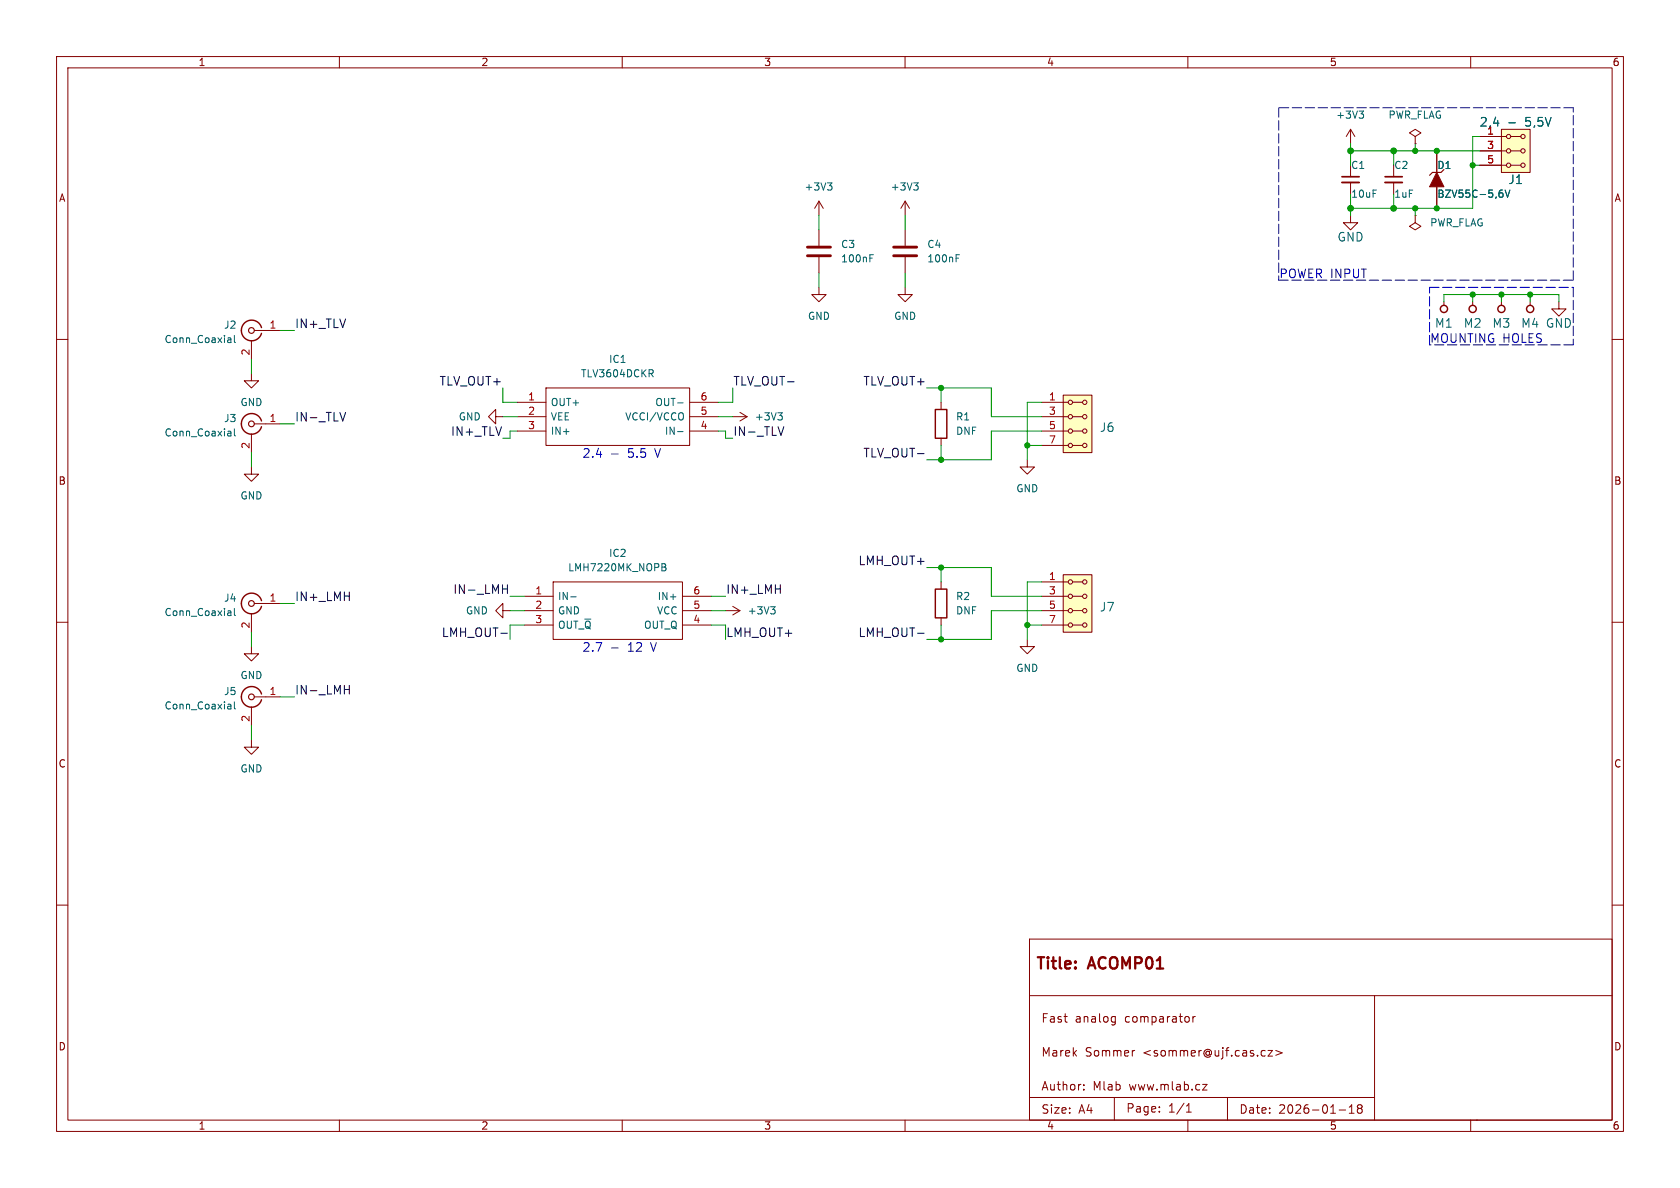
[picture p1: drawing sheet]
<svg xmlns="http://www.w3.org/2000/svg" width="297mm" height="210mm" viewBox="0 0 297 210" stroke-linecap="round" stroke-linejoin="round" font-family="sans-serif">
<g fill="none" stroke="#840000" stroke-width=".18">
<path d="M10 10h277v190h-277zM12 12h273v186h-273zM60 10v2M110 10v2M160 10v2M210 10v2M260 10v2M250.2 38.1v1.3l1 .6-1 .6-1-.6 1-.6M250.2 38.1h.1M255.3 53.3v.7M260.3 53.3v.7M265.4 53.3v.7"/>
<path d="M270.5 53.3v.7M10 60h2M285 60h2M10 110h2M285 110h2M10 160h2M182 166h103v32h-103zM182 176h103M196.7 179.7l.5 .1M197.2 179.7v1.2l-.3 .3M210.2 179.8v.8M210.9 179.7v1"/>
<path d="M211.3 179.7l-.3 .1-.1 .2M243 176v22M285 160h2M60 198v2M110 198v2M160 198v2M182 194h61M191.6 192.6v.1M191.6 191.8v.1M197 194v4M197.2 180.6l-.5 .1M200.6 185.7l-.3 .1"/>
<path d="M205 196.5v.1M205 195.7v.1M209.7 196.6h.9M209.7 195.5l.5-.4v1.5M210 198v2M212.6 191.7h.8l-.8 1h.8M217 194v4M223.5 185.7l.2 .1M223.7 186.6l-.2 .1M224.2 185.7h.8l-.8 1h.8M225.5 185.7l1.2 .4-1.2 .5M236.7 196.2h1.2"/>
<path d="M238.5 196.8h.9M238.5 195.7l.5-.4v1.5M240.2 195.9l-.2 .3v.5l.2 .1 .5-.1 .1-.2-.1-.4-.2-.2M240.2 195.9l-.2-.2 .2-.4 .5 .1 .1 .2-.3 .3M240.2 195.9h.3M260 198v2M261 198h.1"/>
</g>
<g fill="none" stroke="#840000" stroke-width=".25">
<circle cx="255.3" cy="54.6" r=".63"/>
<circle cx="260.3" cy="54.6" r=".63"/>
<circle cx="265.4" cy="54.6" r=".63"/>
<circle cx="270.5" cy="54.6" r=".63"/>
</g>
<path d="M265.4 22.9h5.1v7.6h-5.1z" fill="#ffffc2"/>
<g fill="none" stroke="#840000" stroke-width=".18">
<path d="M144.8 35.6v2.5M144.8 35.6l-.8 1.2M144.8 35.6l.7 1.2M160 35.6l-.7 1.2M160 35.6l.8 1.2M160 35.6v2.5M238.8 22.9l-.8 1.2M238.8 22.9l.7 1.2M238.8 22.9v2.5M238.8 29.2v2M238.8 32.3v2M250.2 24.1l1-.6-1-.6-1 .6 1 .6v1.3"/>
<path d="M250.2 25.4h.1M254 26.7v3.8M254 33v3.8M261.6 24.1h4.7M261.6 26.7h4.7M261.6 29.2h4.7M265.4 22.9h5.1v7.6h-5.1zM267.1 24.1h1.8M267.1 26.7h1.8M267.1 29.2h1.8M45 58.4h4.5M144.8 50.8v1.3h1.2l-1.2 1.2-1.3-1.2h1.3"/>
<path d="M144.8 40.6v2.8M144.8 45.5v2.8M160 50.8v1.3h1.3l-1.3 1.2-1.3-1.2h1.3M160 40.6v2.8M160 45.5v2.8M275.6 53.3v1.3h1.3l-1.3 1.3-1.3-1.3h1.3M44.4 66v1.3h-1.2l1.2 1.3 1.3-1.3h-1.3M44.4 60.2v3.3M44.4 76.7v3.3M45 74.9h4.5M129.5 73.7h2.6M130.8 72.9l1.3 .8"/>
<path d="M132.1 73.7l-1.3 .7M166.4 71.1v1.3M166.4 77.5v1.2M44.4 82.6v1.2h-1.2l1.2 1.3 1.3-1.3h-1.3M44.4 114.3v1.3h-1.2l1.2 1.2 1.3-1.2h-1.3M44.4 108.5v3.3M45 106.7h4.5M128.3 108h2.5M129.5 107.2l1.3 .8M130.8 108l-1.3 .7M166.4 102.9v1.2M166.4 109.2v1.3"/>
<path d="M181.6 113v1.3h1.3l-1.3 1.3-1.3-1.3h1.3M44.4 130.8v1.3h-1.2l1.2 1.3 1.3-1.3h-1.3M44.4 125v3.3M45 123.2h4.5"/>
<circle cx="266.7" cy="29.2" r=".38"/>
<circle cx="266.7" cy="24.1" r=".38"/>
<circle cx="266.7" cy="26.7" r=".38"/>
<circle cx="269.2" cy="24.1" r=".38"/>
<circle cx="269.2" cy="29.2" r=".38"/>
<circle cx="269.2" cy="26.7" r=".38"/>
</g>
<g fill="none" stroke="#006464" stroke-width=".18">
<path d="M240.3 19.6h.8l-.5 .5M146.3 32.3h.8l-.4 .5M146.8 32.8l.3 .3v.3l-.3 .2M161.5 32.3h.8l-.4 .5M162.1 32.8l.2 .3v.3l-.2 .2M240.8 20.1l.3 .3v.3l-.3 .2M265.4 33.6h.2M265.5 34.1l.2 .2v.3l-.2 .3M266.1 33.6l.4 1.3 .4-1.3M266.7 21.7h1.2M40.4 59.7h.2l.2 .2v.7M41.4 59.3v1.1l.2 .2"/>
<path d="M153.8 45.6h.4M153.8 45h.6M169 45.6h.4M169 45h.6M40.4 76.2h.2l.2 .2v.7M40.8 77l-.4 .1M40.8 76.5l-.4 .1M40.8 60.5l-.4 .1M40.8 60l-.4 .1M41.4 75.8v1.1l.2 .2M137.5 73h.8l-.4 .5M138.1 73.5l.2 .2v.3l-.2 .2"/>
<path d="M40.4 108h.2l.2 .2v.6M40.8 108.8h-.4M40.8 108.3h-.4M41.4 107.6v1l.2 .2M136.2 107.3h.8l-.4 .4M136.8 107.7l.2 .3v.3l-.2 .2M40.4 124.5h.2l.2 .2v.6M40.8 125.3h-.4M40.8 124.8h-.4M41.4 124.1v1.1l.2 .1"/>
</g>
<path d="M237.2 31.2h3.1" fill="none" stroke="#840000" stroke-width=".3"/>
<path d="M237.2 32.3h3.1" fill="none" stroke="#840000" stroke-width=".33"/>
<path d="M42.7 58.4a1.81 1.81 0 0 0 1.5 1.8 1.81 1.81 0 0 0 2-1.3M46.2 57.9a1.81 1.81 0 0 0-2-1.3 1.81 1.81 0 0 0-1.5 1.8M42.7 74.9a1.81 1.81 0 0 0 1.5 1.8 1.81 1.81 0 0 0 2-1.3M46.2 74.4a1.81 1.81 0 0 0-2-1.3 1.81 1.81 0 0 0-1.5 1.8M165.4 72.4h2v5.1h-2zM42.7 106.7a1.81 1.81 0 0 0 1.5 1.8 1.81 1.81 0 0 0 2-1.3M46.2 106.2a1.81 1.81 0 0 0-2-1.3 1.81 1.81 0 0 0-1.5 1.8M165.4 104.1h2v5.1h-2zM42.7 123.2a1.81 1.81 0 0 0 1.5 1.8 1.81 1.81 0 0 0 2-1.3M46.2 122.7a1.81 1.81 0 0 0-2-1.3 1.81 1.81 0 0 0-1.5 1.8" fill="none" stroke="#840000" stroke-width=".25"/>
<g fill="none" stroke="#840000" stroke-width=".2">
<path d="M255.3 30l-.5 .5h-1.6l-.5 .5"/>
<circle cx="44.5" cy="58.4" r=".51"/>
<circle cx="44.5" cy="74.9" r=".51"/>
<circle cx="44.5" cy="106.7" r=".51"/>
<circle cx="44.5" cy="123.2" r=".51"/>
</g>
<path d="M142.7 43.7h4.1M142.7 45.2h4.1M158 43.7h4.1M158 45.2h4.1" fill="none" stroke="#840000" stroke-width=".51"/>
<path d="M254 30.5l1.3 2.5h-2.6z" fill="#840000" stroke="#840000" stroke-width=".18"/>
<path d="M188 101.6h5v10.2h-5z" fill="#ffffc2"/>
<g fill="none" stroke="#840000" stroke-width=".18">
<path d="M181.6 81.3v1.3h1.3l-1.3 1.2-1.3-1.2h1.3M184.1 102.9h4.7M184.1 105.4h4.7M184.1 108h4.7M184.1 110.5h4.7M188 101.6h5v10.2h-5zM189.6 102.9h1.8M189.6 105.4h1.8M189.6 108h1.8M189.6 110.5h1.8"/>
<circle cx="189.2" cy="102.9" r=".38"/>
<circle cx="189.2" cy="110.5" r=".38"/>
<circle cx="189.2" cy="105.4" r=".38"/>
<circle cx="189.2" cy="108" r=".38"/>
<circle cx="191.8" cy="110.5" r=".38"/>
<circle cx="191.8" cy="108" r=".38"/>
<circle cx="191.8" cy="102.9" r=".38"/>
<circle cx="191.8" cy="105.4" r=".38"/>
</g>
<path d="M188 69.9h5v10.1h-5z" fill="#ffffc2"/>
<g fill="none" stroke="#840000" stroke-width=".18">
<path d="M238.8 38.1v1.3h1.2l-1.2 1.2-1.3-1.2h1.3M246.4 29.2v2M246.4 32.3v2M254 26.7v3.8M254 33v3.8M261.6 24.1h3.8M261.6 26.7h3.8M261.6 29.2h3.8M87.6 73.7v-1.3l-1.2 1.3 1.2 1.2v-1.2h1.3M91.4 71.1h5.1M91.4 73.7h5.1M91.4 76.2h5.1"/>
<path d="M96.5 68.6h25.4v10.1h-25.4zM121.9 71.1h5.1M121.9 73.7h5.1M121.9 76.2h5.1M184.1 71.1h4.7M184.1 73.7h4.7M184.1 76.2h4.7M184.1 78.7h4.7M188 69.9h5v10.1h-5zM189.6 71.1h1.8M189.6 73.7h1.8M189.6 76.2h1.8"/>
<path d="M189.6 78.7h1.8M88.9 108v-1.3l-1.3 1.3 1.3 1.2v-1.2h1.3M92.7 105.4h5.1M92.7 108h5.1M92.7 110.5h5.1M97.8 102.9h22.8v10.1h-22.8zM120.6 105.4h5.1M120.6 108h5.1M120.6 110.5h5.1"/>
<circle cx="189.2" cy="71.1" r=".38"/>
<circle cx="189.2" cy="73.7" r=".38"/>
<circle cx="189.2" cy="76.2" r=".38"/>
<circle cx="189.2" cy="78.7" r=".38"/>
<circle cx="191.8" cy="71.1" r=".38"/>
<circle cx="191.8" cy="73.7" r=".38"/>
<circle cx="191.8" cy="78.7" r=".38"/>
<circle cx="191.8" cy="76.2" r=".38"/>
</g>
<path d="M244.9 31.2h3" fill="none" stroke="#840000" stroke-width=".3"/>
<path d="M244.9 32.3h3" fill="none" stroke="#840000" stroke-width=".33"/>
<g fill="none" stroke="#006464" stroke-width=".18">
<path d="M265.4 33.6h.2M265.5 34.1l.2 .2v.3l-.2 .3M266.1 33.6l.4 1.3 .4-1.3M266.7 21.7h1.2M115.1 66l.4 .6M115.2 65.3l.3 .3-.1 .3-.2 .1M119.8 71.2h1M119.8 76.3h1M120.8 73.2v.9M117 99.6l.6 .2 .1 .2-.3 .2M100.9 105.5h1M117 100.2h.4"/>
<path d="M117.4 100.2l.3 .3v.3l-.7 .1"/>
</g>
<path d="M61.1 72.9l-.5 1.5M138.6 75.4l-.5 1.6M60.9 105.4h.8M61.7 104.6v1.6M88.5 111.9h1.2M88.8 104.1h.9M89.7 103.4v1.5M137.1 104.1h.8M137.9 103.4v1.5M162.2 111.9h1.2M60.9 121.9h.8M61.7 121.2v1.5" fill="none" stroke="#0f0f0f" stroke-width=".18"/>
<path d="M226.1 19.1v30.4M278.1 19.1h-52M226.1 49.5h52M252.7 50.8h25.4M278.1 49.5v-30.4M278.1 50.8v10.2M252.7 61v-10.2M278.1 61h-25.4" fill="none" stroke="#0000c2" stroke-width=".18" stroke-dasharray="1.7 .6"/>
<g fill="none" stroke="#009600" stroke-width=".18">
<path d="M144.8 38.1v2.5M160 38.1v2.5M238.8 25.4v3.8M238.8 34.3v3.8M238.8 26.7h22.8M246.4 26.7v2.5M246.4 34.3v2.5M250.2 25.4v1.3M250.2 36.8v1.3M260.3 29.2h1.3M261.6 24.1h-1.3v12.7h-21.5M49.5 58.4h2.6"/>
<path d="M144.8 48.3v2.5M160 48.3v2.5M255.3 53.3v-1.2h20.3v1.2M260.3 52.1v1.2M265.4 52.1v1.2M270.5 52.1v1.2M44.4 63.5v2.5M49.5 74.9h2.6M88.9 68.6v2.5h2.5M88.9 73.7h2.5M91.4 76.2h-1.2v1.3h-1.3M127 76.2h1.3v1.3h1.2"/>
<path d="M127 73.7h2.5M129.5 68.6v2.5h-2.5M163.8 68.6h11.5v5.1h8.8M166.4 68.6v2.5M166.4 78.7v2.6M181.6 78.7h2.5M184.1 71.1h-2.5v10.2M184.1 76.2h-8.8v5.1h-11.5M44.4 80v2.6M44.4 111.8v2.5M49.5 106.7h2.6M90.2 105.4h2.5"/>
<path d="M90.2 108h2.5M92.7 110.5h-2.5v2.5M125.7 105.4h2.6M125.7 108h2.6M125.7 110.5h2.6M163.8 100.3h11.5v5.1h8.8M166.4 100.3v2.6M166.4 110.5v2.5M181.6 110.5h2.5M184.1 108h-8.8v5h-11.5M184.1 102.9h-2.5v10.1M44.4 128.3v2.5"/>
<path d="M49.5 123.2h2.6"/>
</g>
<path d="M108.1 80.3h1.2M108.1 114.5h1.2" fill="none" stroke="#0000c2" stroke-width=".18"/>
<g fill="#009600" stroke="#009600" stroke-width=".18">
<circle cx="238.8" cy="26.7" r=".51"/>
<circle cx="238.8" cy="36.8" r=".51"/>
<circle cx="246.4" cy="36.8" r=".51"/>
<circle cx="166.4" cy="68.6" r=".46"/>
<circle cx="250.2" cy="36.8" r=".46"/>
<circle cx="246.4" cy="26.7" r=".51"/>
<circle cx="270.5" cy="52.1" r=".46"/>
<circle cx="254" cy="26.7" r=".46"/>
<circle cx="265.4" cy="52.1" r=".46"/>
<circle cx="260.3" cy="52.1" r=".46"/>
<circle cx="260.3" cy="29.2" r=".46"/>
<circle cx="254" cy="36.8" r=".46"/>
<circle cx="250.2" cy="26.7" r=".46"/>
<circle cx="166.4" cy="100.3" r=".46"/>
<circle cx="181.6" cy="110.5" r=".46"/>
<circle cx="166.4" cy="113" r=".46"/>
<circle cx="166.4" cy="81.3" r=".46"/>
<circle cx="181.6" cy="78.7" r=".46"/>
</g>
<g font-size="2.8" fill="#840000">
<text x="183" y="171.9">Title:</text>
<text x="192.7" y="171.9">ACOMP01</text>
</g>
<g font-size="2.1" fill="#006464">
<text x="261.5" y="22.6">2,4</text>
<text x="269.6" y="22.6">5,5V</text>
<text x="266.6" y="32.7">J1</text>
<text x="236.4" y="42.9">GND</text>
<text x="253.6" y="58.1">M1</text>
<text x="258.7" y="58.1">M2</text>
<text x="263.8" y="58.1">M3</text>
<text x="268.8" y="58.1">M4 GND</text>
<text x="194.4" y="76.6">J6</text>
<text x="194.4" y="108.3">J7</text>
</g>
<g font-size="2.1" fill="#0000c2">
<text x="226.1" y="49.3">POWER INPUT</text>
<text x="252.7" y="60.7">MOUNTING HOLES</text>
<text x="102.9" y="81">2.4</text>
<text x="111" y="81">5.5</text>
<text x="116" y="81">V</text>
<text x="102.9" y="115.3">2.7</text>
<text x="111" y="115.3">12</text>
<text x="115.2" y="115.3">V</text>
</g>
<g font-size="2.1" fill="#0f0f0f">
<text x="52.1" y="58.1">IN+_TLV</text>
<text x="77.6" y="68.3">TLV_OUT+</text>
<text x="129.5" y="68.3">TLV_OUT-</text>
<text x="152.6" y="68.3">TLV_OUT+</text>
<text x="52.1" y="74.6">IN-_TLV</text>
<text x="79.7" y="77.2">IN+_TLV</text>
<text x="129.5" y="77.2">IN-_TLV</text>
<text x="152.6" y="81">TLV_OUT-</text>
<text x="151.7" y="100">LMH_OUT+</text>
<text x="52.1" y="106.4">IN+_LMH</text>
<text x="80.1" y="105.1">IN-_LMH</text>
<text x="128.3" y="105.1">IN+_LMH</text>
<text x="78" y="112.7">LMH_OUT-</text>
<text x="151.7" y="112.7">LMH_OUT-</text>
<text x="52.1" y="122.9">IN-_LMH</text>
</g>
<text font-size="2.1" fill="#009600" x="128.3" y="112.7">LMH_OUT+</text>
<g font-size="2.1" fill="#840000">
<text x="184" y="181">Fast</text>
<text x="190" y="181">analog</text>
<text x="198.9" y="181">comparator</text>
<text x="184" y="187">Marek</text>
<text x="191.8" y="187">Sommer</text>
<text x="202.1" y="187">&lt;sommer@ujf.cas.cz&gt;</text>
<text x="184" y="193">Author:</text>
<text x="184" y="197.1">Size:</text>
<text x="190.7" y="197.1">A4</text>
<text x="193.2" y="193">Mlab</text>
<text x="199" y="196.9">Page:</text>
<text x="199.7" y="193">www.mlab.cz</text>
<text x="206.5" y="196.9">1/1</text>
<text x="219" y="197.1">Date:</text>
<text x="226" y="197.1">2026-01-18</text>
</g>
<g font-size="1.8" fill="#840000">
<text x="35" y="11.9">1</text>
<text x="85" y="11.9">2</text>
<text x="135" y="11.9">3</text>
<text x="185" y="11.9">4</text>
<text x="235" y="11.9">5</text>
<text x="285" y="11.9">6</text>
<text x="10.3" y="35.9">A</text>
<text x="285.3" y="35.9">A</text>
<text x="10.3" y="85.9">B</text>
<text x="285.3" y="85.9">B</text>
<text x="10.3" y="135.9">C</text>
<text x="285.3" y="135.9">C</text>
<text x="10.3" y="185.9">D</text>
<text x="285.3" y="185.9">D</text>
<text x="35" y="199.9">1</text>
<text x="85" y="199.9">2</text>
<text x="135" y="199.9">3</text>
<text x="185" y="199.9">4</text>
<text x="235" y="199.9">5</text>
<text x="285" y="199.9">6</text>
</g>
<g font-size="1.8" fill="#006464">
<text x="236.1" y="21.2">+3V3</text>
<text x="245.4" y="21.2">PWR_FLAG</text>
<text x="142.1" y="33.9">+3V3</text>
<text x="157.4" y="33.9">+3V3</text>
<text x="238.8" y="30.1">C1</text>
<text x="238.8" y="35.2">10uF</text>
<text x="246.4" y="30.1">C2</text>
<text x="246.4" y="35.2">1uF</text>
<text x="254" y="30.1">D1</text>
<text x="254" y="35.2">BZV55C-5,6V</text>
<text x="252.7" y="40.2">PWR_FLAG</text>
<text x="148.6" y="44">C3</text>
<text x="148.6" y="46.6">100nF</text>
<text x="163.8" y="44">C4</text>
<text x="163.8" y="46.6">100nF</text>
<text x="39.5" y="58.3">J2</text>
<text x="142.7" y="56.7">GND</text>
<text x="158" y="56.7">GND</text>
<text x="29" y="60.8">Conn_Coaxial</text>
<text x="107.6" y="64.4">IC1</text>
<text x="42.4" y="72">GND</text>
<text x="97.3" y="72">OUT+</text>
<text x="102.6" y="66.9">TLV3604DCKR</text>
<text x="115.8" y="72">OUT-</text>
<text x="29" y="77.4">Conn_Coaxial</text>
<text x="39.5" y="74.8">J3</text>
<text x="81" y="74.5">GND</text>
<text x="97.3" y="74.5">VEE</text>
<text x="97.3" y="77.1">IN+</text>
<text x="110.4" y="74.5">VCCI/VCCO</text>
<text x="117.4" y="77.1">IN-</text>
<text x="133.4" y="74.5">+3V3</text>
<text x="168.9" y="74.5">R1</text>
<text x="168.9" y="77.1">DNF</text>
<text x="42.4" y="88.5">GND</text>
<text x="179.6" y="87.2">GND</text>
<text x="100.3" y="101.2">LMH7220MK_NOPB</text>
<text x="107.6" y="98.7">IC2</text>
<text x="39.5" y="106.6">J4</text>
<text x="98.6" y="106.3">IN-</text>
<text x="116.2" y="106.3">IN+</text>
<text x="168.9" y="106.3">R2</text>
<text x="29" y="109.1">Conn_Coaxial</text>
<text x="82.3" y="108.8">GND</text>
<text x="98.6" y="108.8">GND</text>
<text x="98.6" y="111.4">OUT_~{Q}</text>
<text x="113.8" y="111.4">OUT_Q</text>
<text x="116.1" y="108.8">VCC</text>
<text x="132.1" y="108.8">+3V3</text>
<text x="168.9" y="108.8">DNF</text>
<text x="179.6" y="119">GND</text>
<text x="29" y="125.6">Conn_Coaxial</text>
<text x="39.5" y="123.1">J5</text>
<text x="42.4" y="120.2">GND</text>
<text x="42.4" y="136.8">GND</text>
</g>
<g font-size="1.8" fill="#a90000">
<text x="262.8" y="23.9">1</text>
<text x="262.8" y="26.4">3</text>
<text x="262.8" y="29">5</text>
<text x="47.6" y="58.2">1</text>
<text x="44.2" y="62.9" transform="rotate(-90 44.2 62.9)">2</text>
<text x="93.3" y="70.9">1</text>
<text x="123.8" y="70.9">6</text>
<text x="185.3" y="70.9">1</text>
<text x="47.6" y="74.7">1</text>
<text x="93.3" y="73.4">2</text>
<text x="93.3" y="75.9">3</text>
<text x="123.8" y="73.4">5</text>
<text x="123.8" y="75.9">4</text>
<text x="185.3" y="73.4">3</text>
<text x="185.3" y="75.9">5</text>
<text x="44.2" y="79.4" transform="rotate(-90 44.2 79.4)">2</text>
<text x="185.3" y="78.5">7</text>
<text x="47.6" y="106.4">1</text>
<text x="94.5" y="105.2">1</text>
<text x="94.5" y="107.7">2</text>
<text x="122.5" y="105.2">6</text>
<text x="122.5" y="107.7">5</text>
<text x="185.3" y="102.6">1</text>
<text x="185.3" y="105.2">3</text>
<text x="185.3" y="107.7">5</text>
<text x="44.2" y="111.2" transform="rotate(-90 44.2 111.2)">2</text>
<text x="94.5" y="110.2">3</text>
<text x="122.5" y="110.2">4</text>
<text x="185.3" y="110.2">7</text>
<text x="47.6" y="122.9">1</text>
<text x="44.2" y="127.7" transform="rotate(-90 44.2 127.7)">2</text>
</g>
</svg>
